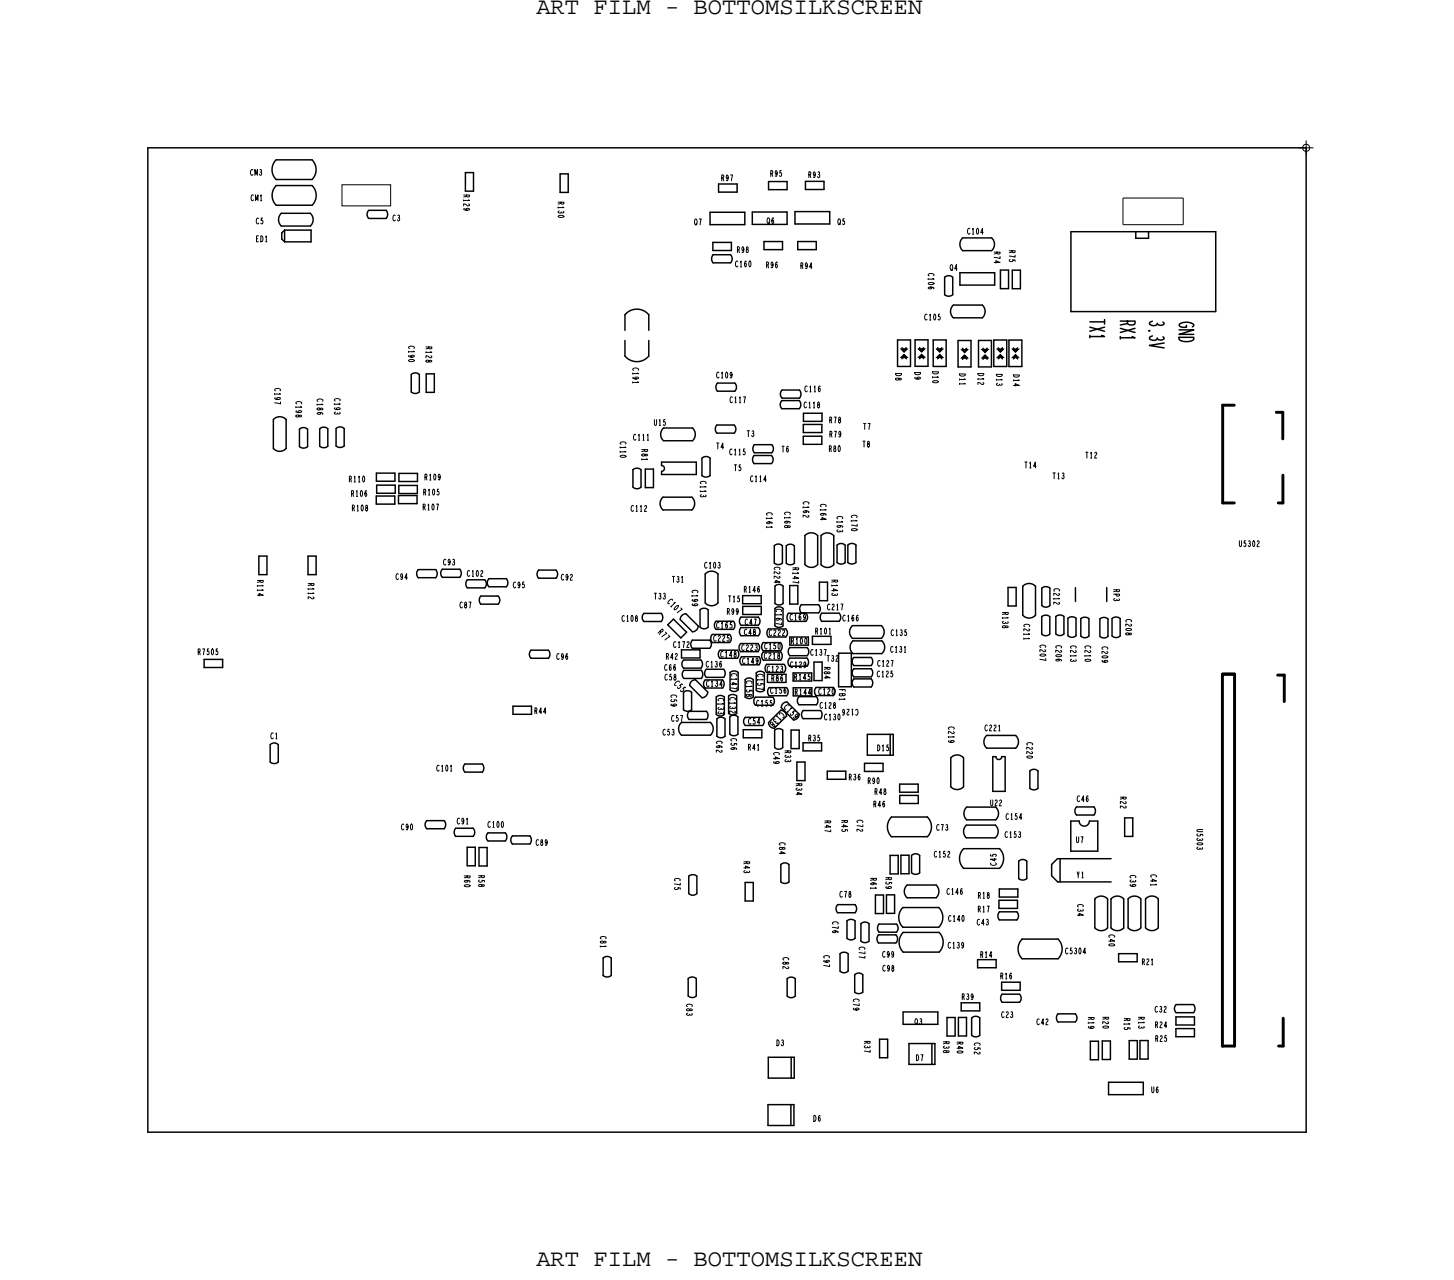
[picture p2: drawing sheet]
<svg xmlns="http://www.w3.org/2000/svg" width="126mm" height="111mm" viewBox="0 0 126 111" stroke-linecap="round" stroke-linejoin="round" font-family="sans-serif">
<!-- layer: Board Outline -->
<path d="M12.8 12.8h100zM12.8 12.8v85zM112.8 12.8v85zM12.8 97.8h100z" fill="none" stroke="#000" stroke-width=".13"/>
<!-- layer: Components -->
<g fill="none" stroke="#000" stroke-width=".13">
<path d="M23.8 15.5h3.1zM23.8 13.8h3.1zM23.8 13.8a1.2 1.2 0 0 0 0 1.7M23.8 17.7h3.1zM23.8 16a1.2 1.2 0 0 0 0 1.7M23.8 16h3.1zM24.3 18.4h2.5zM24.3 19.5h2.5zM24.3 18.4a.75 .75 0 0 0 0 1.1M24.6 19.9v1zM24.6 19.9h2.3zM26.8 18.4l.2 .4a.73 .73 0 0 1-.2 .7"/>
<path d="M26.9 19.9v1zM26.9 13.8a1.2 1.2 0 0 1 0 1.7M26.9 16a1.2 1.2 0 0 1 0 1.7M31.8 18.9h1.5zM31.8 18.2h1.5zM31.8 18.2l-.1 .3 .1 .4M33.3 18.2l.2 .3-.2 .4M40.2 14.9h.7zM40.2 14.9v1.6zM40.2 16.5h.7zM40.9 14.9v1.6zM48.4 15h.7z"/>
<path d="M48.4 15v1.6zM48.4 16.6h.7zM49.1 15v1.6zM61.3 18.3h3zM61.3 19.4h3zM61.3 18.3v1.1zM62 15.9h1.6zM62 15.9v.7zM62 16.6h1.6zM63.6 15.9v.7zM64.3 18.3v1.1zM64.9 18.3h3z"/>
<path d="M64.9 18.3v1.1zM64.9 19.4h3zM66.4 15.7v.7zM66.4 15.7h1.6zM66.4 16.4h1.6zM67.9 18.3v1.1zM68 15.7v.7zM68.6 18.3h3zM68.6 19.3h3zM68.6 18.3v1zM69.5 15.7h1.6zM69.5 15.7v.7z"/>
<path d="M69.5 16.4h1.6zM71.1 15.7v.7zM71.6 18.3v1zM23.6 36.2v2.5zM23.6 36.2l.4-.2a.75 .75 0 0 1 .7 .2M24.3 20.6l.3 .3zM24.3 20.1v.5zM24.3 20.1l.3-.2zM24.6 20.9h2.3zM24.7 36.2v2.5zM24.7 38.7l-.4 .3a.74 .74 0 0 1-.7-.3M25.9 37.1l.3-.2 .4 .2"/>
<path d="M25.9 37.1v1.5zM26.6 37.1v1.5zM26.6 38.6l-.4 .1-.3-.1M27.6 37l.4-.1 .3 .1M27.6 37v1.5zM28.3 37v1.5zM28.3 38.5l-.4 .2-.3-.2M29 37l.4-.1 .3 .1M29 37v1.5zM29.7 37v1.5zM29.7 38.5l-.3 .1-.4-.1M35.5 32.3l.4-.1 .3 .1"/>
<path d="M35.5 32.3v1.5zM36.2 32.3v1.5zM36.2 33.8l-.4 .2-.3-.2M36.8 32.3h.7zM36.8 32.3v1.6zM36.8 33.9h.7zM37.5 32.3v1.6zM54 27.2v1.3zM54 29.4v1.3zM54 27.2a1.34 1.34 0 0 1 2 0M56 27.2v1.3zM56 29.4v1.3z"/>
<path d="M56 30.7a1.34 1.34 0 0 1-2 0M57.1 39.9h3zM57.1 39.9v.3zM57.3 37h2.5zM57.3 38.1h2.5zM57.3 37a.73 .73 0 0 0 0 1.1M59.8 37l.2 .4a.76 .76 0 0 1-.2 .7M60.1 39.9v1.1zM60.6 39.6l.4-.2 .3 .2M60.6 39.6v1.5zM61.3 39.6v1.5zM61.5 20.9h1.6z"/>
<path d="M61.5 20.9v.7zM61.5 21.6h1.6zM61.6 22h1.5zM61.6 22.7h1.5zM61.6 22l-.2 .3 .2 .4M61.9 36.7h1.5zM61.9 37.4h1.5zM61.9 36.7l-.1 .3 .1 .4M61.9 33.8h1.5zM61.9 33.1h1.5zM61.9 33.1l-.1 .3 .1 .4M63.1 22l.1 .4-.1 .3"/>
<path d="M63.1 20.9v.7zM63.4 36.7l.1 .4-.1 .3M63.4 33.1l.2 .3-.2 .4M65.1 39.3h1.5zM65.1 39.3l-.1 .4 .1 .3M65.1 38.4h1.5zM65.1 39.1h1.5zM65.1 38.4l-.1 .3 .1 .4M66 20.9v.7zM66 20.9h1.6zM66 21.6h1.6zM66.6 39.3l.1 .4-.1 .3"/>
<path d="M66.6 38.4l.2 .4-.2 .3M67.5 34.6h1.5zM67.5 35.3h1.5zM67.5 34.6l-.1 .4 .1 .3M67.5 34.4h1.5zM67.5 33.7h1.5zM67.5 33.7l-.1 .3 .1 .4M67.6 20.9v.7zM68.9 20.9h1.6zM68.9 20.9v.7zM68.9 21.6h1.6zM69 34.6l.1 .4-.1 .3"/>
<path d="M69 33.7l.1 .3-.1 .4M69.3 37.7h1.6zM69.3 37.7v.7zM69.4 38.4h1.5zM69.4 36.7h1.6zM69.4 36.7v.7zM69.4 37.4h1.6zM69.4 35.7h1.6zM69.4 35.7v.7zM69.4 36.4h1.6zM70.5 20.9v.7zM70.9 37.7v.7z"/>
<path d="M71 36.7v.7zM71 35.7v.7zM77.5 29.4h1.1zM77.5 29.4v2.2zM77.5 31.6h1.1zM78.6 29.4v2.2zM79 29.3h1.1zM79 29.3v2.3zM79 31.6h1.1zM80.1 29.3v2.3zM80.6 29.4h1.1zM80.6 29.4v2.2z"/>
<path d="M80.6 31.6h1.1zM81.6 23.9l.3-.1 .4 .1M81.6 23.9v1.5zM81.7 29.4v2.2zM82.3 23.9v1.5zM82.3 25.4l-.4 .2-.3-.2M82.3 26.3h2.5zM82.3 27.4h2.5zM82.3 26.3a.73 .73 0 0 0 0 1.1M82.7 29.4v2.3zM82.7 31.7h1.1zM82.7 29.4h1.1z"/>
<path d="M82.9 23.5h3zM82.9 23.5v1.1zM82.9 24.6h3zM83.1 20.5h2.5zM83.1 21.6h2.5zM83.1 20.5a.75 .75 0 0 0 0 1.1M83.8 29.4v2.3zM84.5 29.4h1.1zM84.5 29.4v2.3zM84.5 31.7h1.1zM84.8 26.3l.2 .4a.76 .76 0 0 1-.2 .7M85.6 29.4v2.3z"/>
<path d="M85.6 20.5l.2 .5a.73 .73 0 0 1-.2 .6M85.8 29.4h1.1zM85.8 29.4v2.2zM85.8 31.6h1.1zM85.9 23.5v1.1zM86.4 23.3v1.6zM86.4 23.3h.7zM86.4 24.9h.7zM86.9 29.4v2.2zM87.1 23.3v1.6zM87.1 29.4h1.1zM87.1 29.4v2.3z"/>
<path d="M87.1 31.7h1.1zM87.4 23.3v1.6zM87.4 23.3h.7zM87.4 24.9h.7zM88.1 23.3v1.6zM88.2 29.4v2.3zM92.5 20h12.5zM92.5 20v6.9zM92.5 26.9h12.5zM98.1 20.6h.1M98.1 20v.6zM98.1 20.6h1.1z"/>
<path d="M99.2 20.1h.1M99.2 20.1v.5zM105 20v6.9zM17.6 56.9h1.6zM17.6 56.9v.7zM17.6 57.6h1.6zM19.2 56.9v.7zM22.3 48h.7zM22.3 48v1.6zM22.3 49.6h.7zM23 48v1.6zM26.6 48v1.6z"/>
<path d="M26.6 48h.7zM26.6 49.6h.7zM27.3 48v1.6zM32.5 42.8v.7zM32.5 42.8h1.6zM32.5 43.5h1.6zM32.5 40.9v.7zM32.5 40.9h1.6zM32.5 41.6h1.6zM32.5 41.9v.7zM32.5 41.9h1.6zM32.5 42.6h1.6z"/>
<path d="M34.1 42.8v.7zM34.1 40.9v.7zM34.1 41.9v.7zM34.4 42.8h1.6zM34.4 42.8v.7zM34.4 43.5h1.6zM34.4 41.9h1.6zM34.4 41.9v.7zM34.4 42.6h1.6zM34.4 40.9h1.6zM34.4 40.9v.7zM34.4 41.6h1.6z"/>
<path d="M36 42.8v.7zM36 41.9v.7zM36 40.9v.7zM36.1 49.9h1.5zM36.1 49.2l-.1 .3 .1 .4M36.1 49.2h1.5zM37.6 49.2l.1 .3-.1 .4M38.2 49.2h1.5zM38.2 49.9h1.5zM38.2 49.2l-.2 .3 .2 .4M39.7 49.2l.1 .3-.1 .4M40.3 50.8h1.5z"/>
<path d="M40.3 50.1h1.5zM40.3 50.1l-.1 .3 .1 .4M41.5 52.2h1.5zM41.5 51.5h1.5zM41.5 51.5l-.1 .3 .1 .4M41.8 50.1l.2 .3-.2 .4M42.2 50.7h1.5zM42.2 50h1.5zM42.2 50l-.1 .3 .1 .4M43 51.5l.2 .3-.2 .4M43.7 50l.1 .3-.1 .4M45.8 56.8h1.5z"/>
<path d="M45.8 56.1h1.5zM45.8 56.1l-.1 .4 .1 .3M46.5 49.2h1.5zM46.5 49.9h1.5zM46.5 49.2l-.1 .4 .1 .3M47.3 56.1l.2 .4-.2 .3M48 49.2l.1 .4-.1 .3M54.6 40.6v1.5zM54.6 40.6l.4-.2 .3 .2M55.3 40.6v1.5zM55.3 42.1l-.3 .1-.4-.1M55.6 53h1.5z"/>
<path d="M55.6 53.7h1.5zM55.6 53l-.2 .3 .2 .4M55.7 40.5h.7zM55.7 40.5v1.6zM55.7 42.1h.7zM56.4 40.5v1.6zM57.1 53l.1 .3-.1 .4M57.1 41h3zM57.1 40.7v.3zM57.1 40.2l.2 .1 .1 .1-.1 .2-.2 .1M57.2 42.9h2.5zM57.2 44h2.5z"/>
<path d="M57.2 42.9a.73 .73 0 0 0 0 1.1M57.6 54l.5-.5zM57.6 54l1.2 1.1zM58.1 53.5l1.2 1.1zM58.7 53.5l1.1 1.1zM58.8 56.1h1.6zM58.8 56.1v.7zM58.8 56.8h1.6zM59 59.8l.4-.2 .3 .2M59 59.8v1.5zM59 57h1.5zM59 57.7h1.5z"/>
<path d="M59 57l-.1 .3 .1 .4M59 58.6h1.5zM59 57.9h1.5zM59 57.9l-.1 .3 .1 .4M59.2 53l1.1 1.1zM59.2 53l-.3 .1-.2 .4M59.3 54.6l-.5 .5zM59.5 59.2l1.1 1.1zM59.7 59.8v1.5zM59.7 42.9l.3 .4a.76 .76 0 0 1-.3 .7M59.8 56h1.5zM59.8 55.3h1.5z"/>
<path d="M60 58.7l1.1 1.1zM60 58.7l-.3 .1-.2 .4M60.3 54.1l-.2 .3-.3 .2M60.4 56.1v.7zM60.4 52.7v1.5zM60.4 54.2l.4 .1 .3-.1M60.4 52.7l.4-.2 .3 .2M60.5 57l.1 .4-.1 .3M60.5 57.9l.2 .3-.2 .4M60.9 49.6v2.5zM60.9 49.6l.4-.3a.75 .75 0 0 1 .7 .3M60.9 58.7h1.5z"/>
<path d="M60.9 59.4h1.5zM61 58.5h1.5zM61 57.8h1.5zM61 57.8l-.2 .3 .2 .4M61.1 59.8l-.2 .3-.3 .2M61.1 52.7v1.5zM61.3 55.3l.1 .3-.1 .4M61.3 41.1l-.4 .1-.3-.1M61.5 55.5h1.5zM61.5 54.8h1.5zM61.8 53.6h1.5zM61.8 54.3h1.5z"/>
<path d="M62 49.6v2.5zM62 52.1l-.4 .2a.74 .74 0 0 1-.7-.2M62.2 56.1h1.5zM62.2 56.8h1.5zM62.5 57.8l.1 .4-.1 .3M63 58.1v1.5zM63.7 58.1v1.5zM63.9 55.6h1.5zM63.9 56.3h1.5zM64 54.2h1.5zM64 53.3h1.5zM64 54.9h1.5z"/>
<path d="M64 54h1.5zM64 54.2l-.2 .3 .2 .4M64 53.3l-.2 .3 .2 .4M64 56.7h1.5zM64 57.4h1.5zM64.1 51.4h1.6zM64.1 52.1h1.6zM64.1 52.4h1.6zM64.1 52.4v.7zM64.1 53.1h1.6zM64.3 58.7v1.5zM65 58.7v1.5z"/>
<path d="M65.1 40h1.5zM65.3 58.1v1.5zM65.5 54.2l.1 .3-.1 .4M65.5 53.3l.1 .3-.1 .4M65.7 51.4v.7zM65.7 52.4v.7zM65.9 55.5h1.5zM65.9 56.2h1.5zM65.9 56.3h1.5zM65.9 57h1.5zM66 58.1v1.5zM66.2 57.4h1.5z"/>
<path d="M66.2 58.1h1.5zM66.3 58.2v.7zM66.3 58.2h1.6zM66.3 58.9h1.6zM66.3 55h1.5zM66.3 54.3h1.5zM66.4 59.4h1.5zM66.8 47.1l.4-.1 .3 .1M66.8 47.1v1.5zM66.9 52.5v1.5zM66.9 50.6l.4-.1 .3 .1M66.9 50.6v1.5z"/>
<path d="M67.5 47.1v1.5zM67.5 48.6l-.3 .2-.4-.2M67.6 52.5v1.5zM67.6 50.6v1.5zM67.6 52.1l-.4 .1-.3-.1M67.9 58.2v.7zM67.9 47.1l.3-.1 .4 .1M67.9 47.1v1.5zM68.1 53h1.5zM68.1 53.7h1.5zM68.2 57.5h1.5zM68.2 56.8h1.5z"/>
<path d="M68.2 50.6v1.6zM68.2 52.2h.7zM68.2 55.9h1.5zM68.2 56.6h1.5zM68.2 55.9l-.2 .4 .2 .3M68.2 55h1.6zM68.2 55.7h1.6zM68.5 58.1h1.6zM68.5 58.8h1.6zM68.5 59.4h1.6zM68.6 47.1v1.5zM68.6 48.6l-.4 .2-.3-.2"/>
<path d="M68.9 50.6v1.6zM69.2 52.9h1.5zM69.2 52.2h1.5zM69.2 52.2l-.2 .4 .2 .3M69.5 46.2v2.5zM69.5 46.2l.4-.2a.75 .75 0 0 1 .7 .2M69.7 55.9l.1 .4-.1 .3M70.1 54.9h1.6zM70.1 54.9v.7zM70.1 55.6h1.6zM70.3 57.2v1.6zM70.3 57.2h.7z"/>
<path d="M70.3 58.8h.7zM70.5 59.4h1.5zM70.5 59.4l-.2 .3 .2 .4M70.6 46.2v2.5zM70.6 48.7l-.4 .3a.74 .74 0 0 1-.7-.3M70.7 52.2l.1 .4-.1 .3M70.7 50.3h.7zM70.7 50.3v1.6zM70.7 51.9h.7zM70.9 46.3v2.5zM70.9 46.3l.4-.3a.75 .75 0 0 1 .7 .3M70.9 53.6h1.5z"/>
<path d="M70.9 52.9h1.5zM70.9 52.9l-.1 .4 .1 .3M71 57.2v1.6zM71.4 50.3v1.6zM71.7 54.9v.7zM72 46.3v2.5zM72 48.8l-.4 .2a.74 .74 0 0 1-.7-.2M72.3 47.1l.3-.2 .4 .2M72.3 47.1v1.5zM72.4 56.4v2.9zM72.4 56.4h1.1zM72.4 59.3h1.1z"/>
<path d="M72.4 52.9l.2 .4-.2 .3M73 47.1v1.5zM73 48.6l-.4 .1-.3-.1M73.2 47.1l.4-.2 .3 .2M73.2 47.1v1.5zM73.5 56.4v2.9zM73.6 54h2.5zM73.6 55.1h2.5zM73.6 54a.73 .73 0 0 0 0 1.1M73.6 55.3h2.5zM73.6 56.4h2.5zM73.6 55.3a.75 .75 0 0 0 0 1.1"/>
<path d="M73.7 56.8h1.5zM73.7 57.5h1.5zM73.7 56.8l-.1 .3 .1 .4M73.7 59.3h1.5zM73.7 58.4h1.5zM73.7 58.6h1.5zM73.7 57.7h1.5zM73.7 58.6l-.1 .4 .1 .3M73.7 57.7l-.1 .4 .1 .3M73.9 47.1v1.5zM73.9 48.6l-.4 .1-.3-.1M75.2 56.8l.1 .3-.1 .4"/>
<path d="M75.2 58.6l.1 .4-.1 .3M75.2 57.7l.1 .4-.1 .3M76.1 54l.2 .4a.76 .76 0 0 1-.2 .7M76.1 55.3l.3 .5a.73 .73 0 0 1-.3 .6M87 50.7h.7zM87 50.7v1.6zM87 52.3h.7zM87.7 50.7v1.6zM88.3 50.6v2.5zM88.3 50.6l.4-.2a.75 .75 0 0 1 .7 .2M89.4 50.6v2.5zM89.4 53.1l-.4 .3a.74 .74 0 0 1-.7-.3"/>
<path d="M89.9 53.2v1.5zM89.9 54.7l.4 .2 .3-.2M89.9 53.2l.4-.1 .3 .1M89.9 50.8v1.5zM89.9 52.3l.4 .1 .3-.1M89.9 50.8l.4-.1 .3 .1M90.6 53.2v1.5zM90.6 50.8v1.5zM91.2 53.2v1.5zM91.2 54.7l.3 .2 .4-.2M91.2 53.2l.3-.1 .4 .1M91.9 53.2v1.5z"/>
<path d="M92.2 53.4v1.5zM92.2 53.4l.4-.1 .3 .1M92.8 50.7v1.2zM92.9 53.4v1.5zM92.9 54.9l-.4 .1-.3-.1M93.3 53.4v1.5zM93.3 54.9l.4 .2 .3-.2M93.3 53.4l.4-.1 .3 .1M94 53.4v1.5zM95 53.4v1.5zM95 53.4l.3-.1 .4 .1M95.5 50.7v1.2z"/>
<path d="M95.7 53.4v1.5zM95.7 54.9l-.4 .2-.3-.2M96 53.4v1.5zM96 53.4l.4-.1 .3 .1M96.7 53.4v1.5zM96.7 54.9l-.3 .2-.4-.2M23.3 64.3l.4-.1 .3 .1M23.3 64.3v1.5zM24 64.3v1.5zM24 65.8l-.3 .1-.4-.1M36.8 70.9h1.5zM36.8 71.6h1.5z"/>
<path d="M36.8 70.9l-.1 .3 .1 .4M38.3 70.9l.2 .3-.2 .4M39.3 71.5h1.5zM39.3 72.2h1.5zM39.3 71.5l-.1 .4 .1 .3M40.1 66h1.5zM40.1 66.7h1.5zM40.1 66l-.1 .3 .1 .4M40.3 73.2v1.6zM40.3 73.2h.7zM40.3 74.8h.7zM40.8 71.5l.2 .4-.2 .3"/>
<path d="M41 73.2v1.6zM41.4 73.2v1.6zM41.4 73.2h.7zM41.4 74.8h.7zM41.6 66l.2 .3-.2 .4M42.1 73.2v1.6zM42.1 71.9h1.5zM42.1 72.6h1.5zM42.1 71.9l-.1 .4 .1 .3M43.6 71.9l.2 .4-.2 .3M44.2 72.2h1.5zM44.2 72.9h1.5z"/>
<path d="M44.2 72.2l-.1 .3 .1 .4M44.3 61h1.6zM44.3 61v.7zM44.3 61.7h1.6zM45.7 72.2l.2 .3-.2 .4M58.8 62.4h2.5zM58.8 63.5h2.5zM58.8 62.4a.73 .73 0 0 0 0 1.1M59.5 75.7v1.5zM59.5 77.2l.3 .1 .4-.1M59.5 75.7l.3-.2 .4 .2M59.5 61.4h1.5z"/>
<path d="M59.5 62.1h1.5zM59.5 61.4l-.2 .4 .2 .3M59.7 61.3l-.4 .1-.3-.1M60.2 75.7v1.5zM61 61.4l.1 .4-.1 .3M61.3 62.4l.3 .4a.76 .76 0 0 1-.3 .7M61.8 60.2v1.5zM61.9 62.1l.4-.2 .3 .2M61.9 62.1v1.5zM62.5 60.2v1.5zM62.6 62.1v1.5zM62.6 63.6l-.4 .1-.3-.1"/>
<path d="M62.9 60.1v1.5zM63 61.9l.4-.1 .3 .1M63 61.9v1.5zM63.6 60.1v1.5zM63.7 61.9v1.5zM63.7 63.4l-.4 .1-.3-.1M64.2 63h1.6zM64.2 63v.7zM64.2 63.7h1.6zM64.3 76.2h.7zM64.3 76.2v1.6zM64.3 77.8h.7z"/>
<path d="M64.3 61.9h1.5zM64.3 62.6h1.5zM64.3 61.9l-.1 .4 .1 .3M65 76.2v1.6zM65.2 60.2h1.5zM65.2 60.9h1.5zM65.8 63v.7zM65.8 61.9l.2 .4-.2 .3M66.4 60.1h1.5zM66.9 63v1.5zM66.9 64.5l.3 .2 .4-.2M67.4 74.7l.4-.2 .3 .2"/>
<path d="M67.4 74.7v1.5zM67.6 63v1.5zM68.1 74.7v1.5zM68.1 76.2l-.3 .1-.4-.1M68.3 63v1.6zM68.3 63h.7zM68.3 64.6h.7zM68.5 60.1h1.6zM68.8 65.8h.7zM68.8 65.8v1.6zM69 60.9h1.5zM69 60.2h1.5z"/>
<path d="M69 60.2l-.2 .3 .2 .4M69 63v1.6zM69.3 64.1h1.6zM69.3 64.1v.7zM69.3 64.8h1.6zM69.3 61.4h1.5zM69.3 62.1h1.5zM69.3 61.4l-.1 .3 .1 .4M69.5 65.8v1.6zM70.5 60.1h1.5zM70.5 60.2l.1 .3-.1 .4M70.8 61.4l.2 .3-.2 .4"/>
<path d="M70.9 64.1v.7zM71.4 66.6v.7zM71.4 66.6h1.6zM71.4 67.3h1.6zM72.3 78.1h1.5zM72.3 78.8h1.5zM72.3 78.1l-.1 .4 .1 .3M73.1 79.5v1.5zM73.1 79.5l.4-.1 .3 .1M73.8 79.5v1.5zM73.8 78.1l.2 .4-.2 .3M74.3 79.8l.4-.2 .3 .2"/>
<path d="M74.3 79.8v1.5zM74.6 65.9h1.6zM74.6 65.9v.7zM74.6 66.6h1.6zM74.9 63.4h2.2zM74.9 63.4v1.8zM74.9 65.2h2.2zM75 79.8v1.5zM75.6 77.3h.7zM75.6 77.3v1.6zM75.6 78.9h.7zM75.9 79.8h1.5z"/>
<path d="M75.9 79.8l-.1 .3 .1 .4M76.2 65.9v.7zM76.3 77.3v1.6zM76.5 77.3h.7zM76.5 77.3v1.6zM76.5 78.9h.7zM76.8 73.9h.7zM76.8 73.9v1.6zM76.8 75.5h.7zM76.9 63.4v1.8zM77 72.2h3.1zM77 70.5h3.1z"/>
<path d="M77 70.5a1.2 1.2 0 0 0 0 1.7M77.1 63.4v1.8zM77.2 77.3v1.6zM77.4 79.8l.1 .4-.1 .3M77.5 73.9v1.6zM77.7 67.7v.7zM77.7 67.7h1.6zM77.7 68.4h1.6zM77.7 68.7v.7zM77.7 68.7h1.6zM77.7 69.4h1.6zM77.8 73.8v1.6z"/>
<path d="M77.8 73.8h.7zM77.8 75.4h.7zM77.9 78.4h3.1zM77.9 78.4a1.2 1.2 0 0 0 0 1.7M78.3 76.4h2.5zM78.3 77.5h2.5zM78.3 76.4a.73 .73 0 0 0 0 1.1M78.5 73.8v1.6zM78.7 73.9l.4-.2 .3 .2M78.7 73.9v1.5zM79.3 67.7v.7zM79.3 68.7v.7z"/>
<path d="M79.4 73.9v1.5zM79.4 75.4l-.4 .1-.3-.1M80.1 70.5a1.2 1.2 0 0 1 0 1.7M80.8 76.4l.2 .4a.76 .76 0 0 1-.2 .7M81 78.4a1.2 1.2 0 0 1 0 1.7M82.1 65.4v2.5zM82.1 65.4l.4-.2a.73 .73 0 0 1 .7 .2M83.2 65.4v2.5zM83.2 67.9l-.4 .3a.75 .75 0 0 1-.7-.3M83.2 75h3.1zM83.2 73.3h3.1zM83.2 73.3a1.2 1.2 0 0 0 0 1.7"/>
<path d="M83.4 71.2h2.5zM83.4 72.3h2.5zM83.4 71.2a.75 .75 0 0 0 0 1.1M83.5 69.7h2.5zM83.5 70.8h2.5zM83.5 69.7a.75 .75 0 0 0 0 1.1M85.2 63.5h2.5zM85.2 64.6h2.5zM85.2 63.5a.75 .75 0 0 0 0 1.1M85.7 68.3h1.1zM85.7 65.3h.3zM85.7 65.3v3z"/>
<path d="M85.9 71.2l.3 .5a.73 .73 0 0 1-.3 .6M86 69.7l.2 .4a.73 .73 0 0 1-.2 .7M86.2 77.7h1.6zM86.2 77.7v.7zM86.2 78.4h1.6zM86.3 76.8h1.6zM86.3 76.8v.7zM86.3 77.5h1.6zM86.3 79.4h1.5zM86.3 78.7h1.5zM86.3 78.7l-.1 .4 .1 .3M86.3 73.3a1.2 1.2 0 0 1 0 1.7"/>
<path d="M86.5 65.3l-.1 .2-.2 .1-.1-.1-.1-.2M86.5 65.3h.3zM86.8 65.3v3zM87.7 63.5l.2 .4a.73 .73 0 0 1-.2 .7M87.8 78.7l.1 .4-.1 .3M87.8 77.7v.7zM87.9 76.8v.7zM87.9 74.4l.4-.2 .3 .2M87.9 74.4v1.5zM88.6 74.4v1.5zM88.6 75.9l-.3 .1-.4-.1M88.9 66.6l.4-.2 .3 .2"/>
<path d="M88.9 66.6v1.5zM89.6 66.6v1.5zM89.6 68.1l-.4 .1-.3-.1M90.8 75.6l.5 .5zM90.8 74.6v1zM91.3 74.2l-.5 .4zM91.3 74.1h4.6zM91.3 76.2h4.6zM91.5 74.1v2zM92.4 73.5h2.4zM92.4 70.9h.8zM92.4 70.9v2.6z"/>
<path d="M92.9 69.7h1.5zM92.9 70.4h1.5zM92.9 69.7l-.1 .3 .1 .4M94 70.9l-.1 .3-.3 .1-.3-.1-.1-.3M94 70.9h.8zM94.4 69.7l.2 .3-.2 .4M94.5 77.6v2.5zM94.5 77.6l.4-.2a.73 .73 0 0 1 .7 .2M94.8 70.9v2.6zM95.6 77.6v2.5zM95.9 77.6v2.5zM95.9 77.6l.4-.2a.73 .73 0 0 1 .7 .2"/>
<path d="M97 77.6v2.5zM97.1 70.6h.7zM97.1 70.6v1.6zM97.1 72.2h.7zM97.4 77.6v2.5zM97.4 77.6l.4-.2a.75 .75 0 0 1 .7 .2M97.8 70.6v1.6zM98.5 77.6v2.5zM98.9 77.6v2.5zM98.9 77.6l.4-.2a.73 .73 0 0 1 .7 .2M100 77.6v2.5zM52.1 82.7l.3-.1 .4 .1"/>
<path d="M52.1 82.7v1.5zM52.8 82.7v1.5zM52.8 84.2l-.4 .2-.3-.2M59.4 84.5v1.5zM59.4 84.5l.4-.1 .3 .1M60.1 84.5v1.5zM60.1 86l-.3 .1-.4-.1M66.3 95.4v1.8zM66.3 95.4h2.2zM66.3 97.2h2.2zM66.3 91.3v1.8zM66.3 91.3h2.3z"/>
<path d="M66.3 93.1h2.3zM68 84.5v1.5zM68 84.5l.3-.1 .4 .1M68.3 95.4v1.8zM68.3 91.3v1.8zM68.5 95.4v1.8zM68.6 91.3v1.8zM68.7 84.5v1.5zM68.7 86l-.4 .2-.3-.2M72.5 82.4v1.5zM72.5 82.4l.4-.2 .3 .2M73.2 82.4v1.5z"/>
<path d="M73.2 83.9l-.3 .1-.4-.1M73.8 84.2l.4-.2 .3 .2M73.8 84.2v1.5zM73.8 81l-.3 .2-.4-.2M74.5 84.2v1.5zM74.5 85.7l-.4 .1-.3-.1M75 81.3l-.3 .1-.4-.1M75.8 80.7h1.5zM75.8 81.4h1.5zM75.8 80.7l-.1 .4 .1 .3M75.9 80.5h1.5zM75.9 89.7v1.6z"/>
<path d="M75.9 89.7h.7zM75.9 91.3h.7zM76.6 89.7v1.6zM77.3 80.7l.2 .4-.2 .3M77.9 80.1h3.1zM78 87.4h3zM78 87.4v1zM78 88.4h3zM78 82.2h3.1zM78 80.5h3.1zM78 80.5a1.2 1.2 0 0 0 0 1.7M78.5 90.1h2.2z"/>
<path d="M78.5 90.1v1.8zM78.5 91.9h2.2zM80.5 90.1v1.8zM80.7 90.1v1.8zM81 87.4v1zM81.1 80.5a1.2 1.2 0 0 1 0 1.7M81.8 87.9h.7zM81.8 87.9v1.6zM81.8 89.5h.7zM82.5 87.9v1.6zM82.7 87.9h.7zM82.7 87.9v1.6z"/>
<path d="M82.7 89.5h.7zM83 86.6v.7zM83 86.6h1.6zM83 87.3h1.6zM83.4 87.9v1.6zM83.9 87.9l.4-.1 .3 .1M83.9 87.9v1.5zM84.4 82.9h1.6zM84.4 82.9v.7zM84.4 83.6h1.6zM84.6 86.6v.7zM84.6 87.9v1.5z"/>
<path d="M84.6 89.4l-.4 .1-.3-.1M86 82.9v.7zM86.5 84.8h1.6zM86.5 84.8v.7zM86.5 85.5h1.6zM86.5 85.8h1.5zM86.5 86.5h1.5zM86.5 85.8l-.1 .4 .1 .3M88 85.8l.2 .4-.2 .3M88.1 84.8v.7zM88.2 82.8h3.1zM88.2 81.1h3.1z"/>
<path d="M88.2 81.1a1.2 1.2 0 0 0 0 1.7M91.3 87.5h1.5zM91.3 88.2h1.5zM91.3 87.5l-.1 .4 .1 .3M91.3 81.1a1.2 1.2 0 0 1 0 1.7M92.8 87.5l.2 .4-.2 .3M94.1 89.9h.7zM94.1 89.9v1.6zM94.1 91.5h.7zM94.8 89.9v1.6zM95.2 89.9h.7zM95.2 89.9v1.6z"/>
<path d="M95.2 91.5h.7zM95.6 80.1l-.4 .2a.75 .75 0 0 1-.7-.2M95.7 93.5h3zM95.7 94.5h3zM95.7 93.5v1zM95.9 89.9v1.6zM96.6 82.3h1.6zM96.6 82.3v.7zM96.6 83h1.6zM97 80.1l-.4 .2a.75 .75 0 0 1-.7-.2M97.5 89.9h.7zM97.5 89.9v1.6z"/>
<path d="M97.5 91.5h.7zM98.2 82.3v.7zM98.2 89.9v1.6zM98.4 89.8h.7zM98.4 89.8v1.6zM98.4 91.4h.7zM98.5 80.1l-.4 .3a.74 .74 0 0 1-.7-.3M98.7 93.5v1zM99.1 89.8v1.6zM100 80.1l-.4 .2a.75 .75 0 0 1-.7-.2M101.5 88.8h1.6zM101.5 88.8v.7z"/>
<path d="M101.5 89.5h1.6zM101.5 87.8h1.6zM101.5 87.8v.7zM101.5 88.5h1.6zM101.5 86.7h1.5zM101.5 87.4h1.5zM101.5 86.7l-.1 .4 .1 .3M103 86.7l.2 .4-.2 .3M103.1 88.8v.7zM103.1 87.8v.7z"/>
</g>
<g fill="none" stroke="#000" stroke-width=".25">
<path d="M105.6 35h1zM105.6 35v8.4zM110.2 35.6h.5zM110.7 35.6v2.3zM105.5 58.2h1.1zM105.5 58.2v32.1zM105.6 43.4h1zM105.6 58.2h1zM106.6 58.2v32.1zM110.3 58.3h.6zM110.4 43.4h.4zM110.8 41v2.4z"/>
<path d="M110.9 58.3v2.3zM105.6 90.3h1zM110.4 90.3h.4zM110.8 87.9v2.4z"/>
</g>
<g fill="none" stroke="#000" stroke-width=".09">
<path d="M29.5 16h4.2v1.8h-4.2zM96.9 19.4h5.3zM96.9 17.1h5.3zM96.9 17.1v2.3zM102.2 17.1v2.3zM77.8 30.9l.3-.3 .2 .3zM77.8 30.1h.5l-.2 .3zM77.9 30.8v.2zM77.9 30v.2zM77.9 30.2h.3l-.2 .2zM77.9 30.8l.2-.1 .1 .1zM77.9 30.8v.1z"/>
<path d="M77.9 30.1v.2zM78 30.7v.2zM78 30.1v.2zM78 30.2v.2zM78 30.6v.2zM78.1 30.2v.2zM78.1 30.7v.1zM78.1 30.2v.1zM78.1 30.7v.2zM78.1 30.1v.2zM78.2 30.7v.2zM78.2 30.1v.2z"/>
<path d="M78.2 30.8v.2zM78.2 30v.2zM79.3 30.9l.3-.3 .2 .3zM79.3 30.1h.5l-.2 .3zM79.4 30.8v.2zM79.4 30v.2zM79.4 30.2h.3l-.1 .1zM79.4 30.8l.2-.2 .1 .2zM79.5 30.7v.2zM79.5 30.1v.2zM79.5 30.7v.1zM79.5 30.2v.1z"/>
<path d="M79.6 30.6v.2zM79.6 30.2v.2zM79.6 30.1v.2zM79.6 30.7v.2zM79.7 30.7v.2zM79.7 30.1v.1zM79.7 30.8v.2zM79.7 30v.2zM80.9 30.9l.2-.3 .3 .3zM80.9 30.1h.5l-.3 .3zM80.9 30.8v.2zM80.9 30v.2z"/>
<path d="M81 30.2h.3l-.2 .2zM81 30.8l.1-.1 .2 .1zM81 30.8v.2zM81 30v.2zM81 30.8v.1zM81 30.1v.2zM81 30.7v.2zM81.1 30.1v.2zM81.1 30.7v.2zM81.1 30.2v.2zM81.1 30.6v.2zM81.2 30.7v.1z"/>
<path d="M81.2 30.2v.1zM81.2 30.7v.2zM81.2 30.1v.2zM81.3 30.8v.2zM81.3 30v.2zM83 30.9l.3-.3 .2 .3zM83 30.2h.6l-.3 .3zM83.1 30.9v.2zM83.1 30v.2zM83.1 30.2h.3l-.1 .2zM83.1 30.9l.2-.2 .1 .2zM83.1 30.8v.2z"/>
<path d="M83.1 30.1v.2zM83.2 30.8v.2zM83.2 30.1v.2zM83.2 30.2v.1zM83.2 30.7v.2zM83.2 30.2v.2zM83.3 30.2v.2zM83.3 30.7v.2zM83.3 30.8v.2zM83.4 30.1v.2zM83.4 30.8v.2zM83.5 30.9v.2z"/>
<path d="M83.5 30v.2zM84.8 30.9l.2-.3 .3 .3zM84.8 30.2h.5l-.3 .3zM84.9 30.9v.1zM84.9 30v.2zM84.9 30.2h.3l-.2 .2zM84.9 30.9l.1-.2 .2 .2zM84.9 30.8v.2zM84.9 30.1v.2zM85 30.8v.2zM85 30.1v.2zM85 30.7v.2z"/>
<path d="M85 30.2v.2zM85.1 30.7v.2zM85.1 30.2v.2zM85.1 30.2v.1zM85.1 30.8v.1zM85.1 30.1v.2zM85.1 30.8v.2zM85.2 30.8v.2zM85.2 30.1v.2zM85.2 30.9v.1zM85.2 30v.2zM86.1 30.9l.3-.3 .2 .3z"/>
<path d="M86.1 30.1h.5l-.2 .3zM86.2 30.8v.2zM86.2 30v.2zM86.2 30.2h.3l-.1 .2zM86.2 30.8l.2-.1 .1 .1zM86.3 30.8v.1zM86.3 30.1v.2zM86.3 30.7v.2zM86.3 30.2v.2zM86.4 30.6v.2zM86.4 30.2v.2zM86.4 30.7v.1z"/>
<path d="M86.4 30.7v.2zM86.4 30.1v.2zM86.5 30.7v.2zM86.5 30.1v.2zM86.5 30.8v.2zM86.5 30v.2zM87.4 30.9l.3-.3 .2 .3zM87.4 30.2l.5-.1-.2 .3zM87.5 30.8v.2zM87.5 30v.2zM87.5 30.2h.3l-.1 .2zM87.5 30.8l.2-.1 .1 .1z"/>
<path d="M87.5 30.1v.1zM87.6 30.8v.2zM87.6 30.1v.2zM87.6 30.7v.2zM87.6 30.2v.1zM87.6 30.2v.2zM87.7 30.6v.2zM87.7 30.2v.2zM87.7 30.7v.2zM87.7 30.1v.2zM87.8 30.1v.2zM87.8 30.7v.2z"/>
<path d="M87.8 30.8v.2zM87.8 30.1v.1zM87.9 30.8v.2zM87.9 30v.2z"/>
</g>
<!-- layer: Drawing Origin -->
<path d="M112.1 12.8h1.3M112.5 12.6l.3-.1 .2 .1 .1 .2-.1 .2-.2 .1-.3-.1v-.2zM112.8 12.1v1.3" fill="none" stroke="#000" stroke-width=".09"/>
<g font-size="2.2">
<text x="94.1" y="27.5" transform="rotate(90 94.1 27.5)">TX1</text>
<text x="96.7" y="27.6" transform="rotate(90 96.7 27.6)">RX1</text>
<text x="99.2" y="27.7" transform="rotate(90 99.2 27.7)">3.3V</text>
<text x="101.8" y="27.8" transform="rotate(90 101.8 27.8)">GND</text>
</g>
<g font-size="2.1">
<text x="46.3" y="1.2">ART FILM - BOTTOMSILKSCREEN</text>
<text x="46.3" y="109.3">ART FILM - BOTTOMSILKSCREEN</text>
</g>
<g font-size=".9">
<text x="21.6" y="15.1">CM3</text>
<text x="21.7" y="17.3">CM1</text>
<text x="40" y="16.8" transform="rotate(90 40 16.8)">R129</text>
<text x="48.2" y="17.4" transform="rotate(90 48.2 17.4)">R130</text>
<text x="62.3" y="15.6">R97</text>
<text x="66.5" y="15.2">R95</text>
<text x="69.8" y="15.3">R93</text>
<text x="22.1" y="20.9">ED1</text>
<text x="22.1" y="19.3">C5</text>
<text x="33.9" y="19.1">C3</text>
<text x="59.9" y="19.4">Q7</text>
<text x="63.5" y="23">C160</text>
<text x="63.6" y="21.8">R98</text>
<text x="66.1" y="23.1">R96</text>
<text x="66.2" y="19.3">Q6</text>
<text x="69.1" y="23.2">R94</text>
<text x="72.3" y="19.4">Q5</text>
<text x="80.1" y="23.6" transform="rotate(90 80.1 23.6)">C106</text>
<text x="82" y="23.4">Q4</text>
<text x="83.5" y="20.2">C104</text>
<text x="85.8" y="21.7" transform="rotate(90 85.8 21.7)">R74</text>
<text x="87.1" y="21.6" transform="rotate(90 87.1 21.6)">R75</text>
<text x="35.3" y="29.9" transform="rotate(90 35.3 29.9)">C190</text>
<text x="36.8" y="29.9" transform="rotate(90 36.8 29.9)">R128</text>
<text x="79.8" y="27.6">C105</text>
<text x="23.7" y="33.5" transform="rotate(90 23.7 33.5)">C197</text>
<text x="25.5" y="34.7" transform="rotate(90 25.5 34.7)">C198</text>
<text x="27.4" y="34.4" transform="rotate(90 27.4 34.4)">C186</text>
<text x="28.9" y="34.4" transform="rotate(90 28.9 34.4)">C193</text>
<text x="54.6" y="31.8" transform="rotate(90 54.6 31.8)">C191</text>
<text x="61.8" y="32.6">C109</text>
<text x="63" y="34.8">C117</text>
<text x="69.4" y="35.2">C118</text>
<text x="69.5" y="33.8">C116</text>
<text x="77.3" y="32.2" transform="rotate(90 77.3 32.2)">D8</text>
<text x="79" y="32.1" transform="rotate(90 79 32.1)">D9</text>
<text x="80.5" y="32.1" transform="rotate(90 80.5 32.1)">D10</text>
<text x="82.8" y="32.3" transform="rotate(90 82.8 32.3)">D11</text>
<text x="84.4" y="32.2" transform="rotate(90 84.4 32.2)">D12</text>
<text x="86" y="32.3" transform="rotate(90 86 32.3)">D13</text>
<text x="87.5" y="32.3" transform="rotate(90 87.5 32.3)">D14</text>
<text x="30.1" y="41.6">R110</text>
<text x="36.6" y="41.4">R109</text>
<text x="53.5" y="38.1" transform="rotate(90 53.5 38.1)">C110</text>
<text x="54.7" y="38">C111</text>
<text x="55.4" y="38.8" transform="rotate(90 55.4 38.8)">R81</text>
<text x="56.5" y="36.7">U15</text>
<text x="60.5" y="41.5" transform="rotate(90 60.5 41.5)">C113</text>
<text x="61.8" y="38.8">T4</text>
<text x="63" y="39.3">C115</text>
<text x="63.4" y="40.6">T5</text>
<text x="64.5" y="37.7">T3</text>
<text x="64.8" y="41.6">C114</text>
<text x="67.5" y="39">T6</text>
<text x="71.6" y="39">R80</text>
<text x="71.6" y="36.5">R78</text>
<text x="71.6" y="37.7">R79</text>
<text x="74.5" y="38.6">T8</text>
<text x="74.5" y="37.1">T7</text>
<text x="88.4" y="40.4">T14</text>
<text x="90.9" y="41.3">T13</text>
<text x="93.7" y="39.6">T12</text>
<text x="30.3" y="42.9">R106</text>
<text x="30.4" y="44.1">R108</text>
<text x="36.5" y="44">R107</text>
<text x="36.5" y="42.8">R105</text>
<text x="54.5" y="44.2">C112</text>
<text x="66.2" y="44.3" transform="rotate(90 66.2 44.3)">C161</text>
<text x="67.7" y="44.2" transform="rotate(90 67.7 44.2)">C168</text>
<text x="69.3" y="43.3" transform="rotate(90 69.3 43.3)">C162</text>
<text x="70.8" y="43.5" transform="rotate(90 70.8 43.5)">C164</text>
<text x="72.3" y="44.6" transform="rotate(90 72.3 44.6)">C163</text>
<text x="73.5" y="44.5" transform="rotate(90 73.5 44.5)">C170</text>
<text x="107" y="47.2">U5302</text>
<text x="22.2" y="50.1" transform="rotate(90 22.2 50.1)">R114</text>
<text x="26.6" y="50.4" transform="rotate(90 26.6 50.4)">R112</text>
<text x="34.2" y="50">C94</text>
<text x="38.3" y="48.8">C93</text>
<text x="39.7" y="52.5">C87</text>
<text x="40.3" y="49.8">C102</text>
<text x="44.3" y="50.8">C95</text>
<text x="48.4" y="50.1">C92</text>
<text x="53.7" y="53.7">C108</text>
<text x="56.5" y="51.7">T33</text>
<text x="57.6" y="52" transform="rotate(45 57.6 52)">C107</text>
<text x="58" y="50.3">T31</text>
<text x="59.7" y="50.9" transform="rotate(90 59.7 50.9)">C199</text>
<text x="60.8" y="49.1">C103</text>
<text x="62.8" y="53.1">R99</text>
<text x="62.9" y="52">T15</text>
<text x="64.2" y="51.1">R146</text>
<text x="64.3" y="54">C47</text>
<text x="66.8" y="49" transform="rotate(90 66.8 49)">C224</text>
<text x="67" y="52.6" transform="rotate(90 67 52.6)">C167</text>
<text x="68.2" y="53.5">C169</text>
<text x="68.4" y="49" transform="rotate(90 68.4 49)">R147</text>
<text x="71.4" y="52.7">C217</text>
<text x="71.8" y="50.1" transform="rotate(90 71.8 50.1)">R143</text>
<text x="72.7" y="53.6">C166</text>
<text x="86.5" y="52.9" transform="rotate(90 86.5 52.9)">R138</text>
<text x="88.4" y="53.9" transform="rotate(90 88.4 53.9)">C211</text>
<text x="91" y="50.8" transform="rotate(90 91 50.8)">C212</text>
<text x="96.1" y="50.9" transform="rotate(90 96.1 50.9)">RP3</text>
<text x="97.2" y="53.5" transform="rotate(90 97.2 53.5)">C208</text>
<text x="17.1" y="56.5">R7505</text>
<text x="48" y="56.9">C96</text>
<text x="56.8" y="54.6" transform="rotate(45 56.8 54.6)">R77</text>
<text x="57.4" y="57.9">C66</text>
<text x="57.4" y="58.7">C58</text>
<text x="57.5" y="56.9">R42</text>
<text x="57.9" y="60" transform="rotate(90 57.9 60)">C59</text>
<text x="58.1" y="55.9">C172</text>
<text x="58.2" y="59.1" transform="rotate(45 58.2 59.1)">C55</text>
<text x="60.9" y="57.6">C136</text>
<text x="61" y="59.3">C134</text>
<text x="61.6" y="55.4">C225</text>
<text x="61.8" y="54.2">C165</text>
<text x="62.2" y="56.8">C148</text>
<text x="63.1" y="58.1" transform="rotate(90 63.1 58.1)">C147</text>
<text x="64" y="56.2">C223 C150</text>
<text x="64.1" y="57.3">C149</text>
<text x="64.2" y="54.8">C48</text>
<text x="64.4" y="58.8" transform="rotate(90 64.4 58.8)">C158</text>
<text x="65.4" y="58.2" transform="rotate(90 65.4 58.2)">C157</text>
<text x="66" y="56.9">C218</text>
<text x="66.2" y="58">C123</text>
<text x="66.4" y="54.9">C222</text>
<text x="66.5" y="59.9">C156</text>
<text x="66.6" y="58.8">R86</text>
<text x="68.2" y="57.7">C129</text>
<text x="68.3" y="55.6">R100</text>
<text x="68.6" y="58.7">R145</text>
<text x="70" y="56.6">C137</text>
<text x="70.4" y="54.7">R101</text>
<text x="70.7" y="60">C120</text>
<text x="71.2" y="57.6" transform="rotate(90 71.2 57.6)">R84</text>
<text x="71.4" y="57.1">T32</text>
<text x="72.5" y="59.5" transform="rotate(90 72.5 59.5)">FB1</text>
<text x="75.7" y="58.5">C125</text>
<text x="75.7" y="57.5">C127</text>
<text x="76.9" y="56.3">C131</text>
<text x="76.9" y="54.9">C135</text>
<text x="89.8" y="55.7" transform="rotate(90 89.8 55.7)">C207</text>
<text x="91.1" y="55.7" transform="rotate(90 91.1 55.7)">C206</text>
<text x="92.4" y="55.7" transform="rotate(90 92.4 55.7)">C213</text>
<text x="93.7" y="55.7" transform="rotate(90 93.7 55.7)">C210</text>
<text x="95.1" y="55.8" transform="rotate(90 95.1 55.8)">C209</text>
<text x="23.4" y="63.8">C1</text>
<text x="46.1" y="61.6">R44</text>
<text x="57.2" y="63.5">C53</text>
<text x="58" y="62.3">C57</text>
<text x="61.8" y="64" transform="rotate(90 61.8 64)">C62</text>
<text x="62" y="60.3" transform="rotate(90 62 60.3)">C133</text>
<text x="63" y="60.2" transform="rotate(90 63 60.2)">C132</text>
<text x="63.1" y="63.8" transform="rotate(90 63.1 63.8)">C56</text>
<text x="64.6" y="64.8">R41</text>
<text x="64.6" y="62.5">C54</text>
<text x="65.3" y="61">C155</text>
<text x="66.8" y="64.9" transform="rotate(90 66.8 64.9)">C49</text>
<text x="67.4" y="61.5" transform="rotate(135 67.4 61.5)">C138</text>
<text x="67.6" y="61.1" transform="rotate(45 67.6 61.1)">C159</text>
<text x="67.8" y="64.8" transform="rotate(90 67.8 64.8)">R33</text>
<text x="68.6" y="60">R144</text>
<text x="69.8" y="64">R35</text>
<text x="70.8" y="61.2">C128</text>
<text x="71.2" y="62.2">C130</text>
<text x="74.1" y="61.2" transform="rotate(-180 74.1 61.2)">C126</text>
<text x="75.7" y="64.8">D15</text>
<text x="81.9" y="62.7" transform="rotate(90 81.9 62.7)">C219</text>
<text x="85" y="63.1">C221</text>
<text x="88.6" y="64.1" transform="rotate(90 88.6 64.1)">C220</text>
<text x="34.6" y="71.7">C90</text>
<text x="37.7" y="66.6">C101</text>
<text x="39.4" y="71.2">C91</text>
<text x="42.1" y="71.4">C100</text>
<text x="68.7" y="67.6" transform="rotate(90 68.7 67.6)">R34</text>
<text x="71.2" y="70.8" transform="rotate(90 71.2 70.8)">R47</text>
<text x="72.7" y="70.8" transform="rotate(90 72.7 70.8)">R45</text>
<text x="73.3" y="67.4">R36</text>
<text x="74" y="70.8" transform="rotate(90 74 70.8)">C72</text>
<text x="74.9" y="67.7">R90</text>
<text x="75.4" y="69.7">R46</text>
<text x="75.5" y="68.6">R48</text>
<text x="80.8" y="71.7">C73</text>
<text x="85.5" y="69.6">U22</text>
<text x="86.8" y="70.8">C154</text>
<text x="93" y="69.2">C46</text>
<text x="96.7" y="68.8" transform="rotate(90 96.7 68.8)">R22</text>
<text x="103.3" y="71.6" transform="rotate(90 103.3 71.6)">U5303</text>
<text x="40.1" y="75.6" transform="rotate(90 40.1 75.6)">R60</text>
<text x="41.3" y="75.6" transform="rotate(90 41.3 75.6)">R58</text>
<text x="46.3" y="73">C89</text>
<text x="58.2" y="75.8" transform="rotate(90 58.2 75.8)">C75</text>
<text x="64.2" y="74.4" transform="rotate(90 64.2 74.4)">R43</text>
<text x="67.3" y="72.7" transform="rotate(90 67.3 72.7)">C84</text>
<text x="72.5" y="77.5">C78</text>
<text x="75.2" y="75.8" transform="rotate(90 75.2 75.8)">R61</text>
<text x="76.5" y="75.7" transform="rotate(90 76.5 75.7)">R59</text>
<text x="80.6" y="74">C152</text>
<text x="81.7" y="77.2">C146</text>
<text x="84.4" y="77.6">R18</text>
<text x="86" y="74.7" transform="rotate(-90 86 74.7)">C45</text>
<text x="86.7" y="72.3">C153</text>
<text x="92.9" y="72.8">U7</text>
<text x="93" y="75.8">Y1</text>
<text x="97.6" y="75.6" transform="rotate(90 97.6 75.6)">C39</text>
<text x="99.3" y="75.5" transform="rotate(90 99.3 75.5)">C41</text>
<text x="51.8" y="80.8" transform="rotate(90 51.8 80.8)">C81</text>
<text x="67.6" y="82.7" transform="rotate(90 67.6 82.7)">C82</text>
<text x="71.1" y="82.5" transform="rotate(90 71.1 82.5)">C97</text>
<text x="71.9" y="79.6" transform="rotate(90 71.9 79.6)">C76</text>
<text x="74.2" y="81.8" transform="rotate(90 74.2 81.8)">C77</text>
<text x="76.2" y="82.7">C99</text>
<text x="76.2" y="83.9">C98</text>
<text x="81.8" y="81.9">C139</text>
<text x="81.9" y="79.6">C140</text>
<text x="84.3" y="79.9">C43</text>
<text x="84.4" y="78.8">R17</text>
<text x="84.6" y="82.7">R14</text>
<text x="92" y="82.4">C5304</text>
<text x="93" y="78.1" transform="rotate(90 93 78.1)">C34</text>
<text x="95.7" y="80.7" transform="rotate(90 95.7 80.7)">C40</text>
<text x="98.6" y="83.3">R21</text>
<text x="59.3" y="86.7" transform="rotate(90 59.3 86.7)">C83</text>
<text x="73.7" y="86.2" transform="rotate(90 73.7 86.2)">C79</text>
<text x="74.6" y="89.9" transform="rotate(90 74.6 89.9)">R37</text>
<text x="79" y="88.5">Q3</text>
<text x="81.4" y="89.9" transform="rotate(90 81.4 89.9)">R38</text>
<text x="82.6" y="89.9" transform="rotate(90 82.6 89.9)">R40</text>
<text x="83" y="86.3">R39</text>
<text x="86.4" y="84.5">R16</text>
<text x="86.4" y="87.9">C23</text>
<text x="89.5" y="88.5">C42</text>
<text x="94" y="87.8" transform="rotate(90 94 87.8)">R19</text>
<text x="95.2" y="87.8" transform="rotate(90 95.2 87.8)">R20</text>
<text x="97.1" y="87.9" transform="rotate(90 97.1 87.9)">R15</text>
<text x="98.3" y="87.8" transform="rotate(90 98.3 87.8)">R13</text>
<text x="99.7" y="87.4">C32</text>
<text x="99.7" y="88.7">R24</text>
<text x="99.7" y="89.9">R25</text>
<text x="67" y="90.3">D3</text>
<text x="79.1" y="91.6">D7</text>
<text x="84.1" y="90" transform="rotate(90 84.1 90)">C52</text>
<text x="99.4" y="94.4">U6</text>
<text x="70.2" y="96.8">D6</text>
</g>
</svg>
